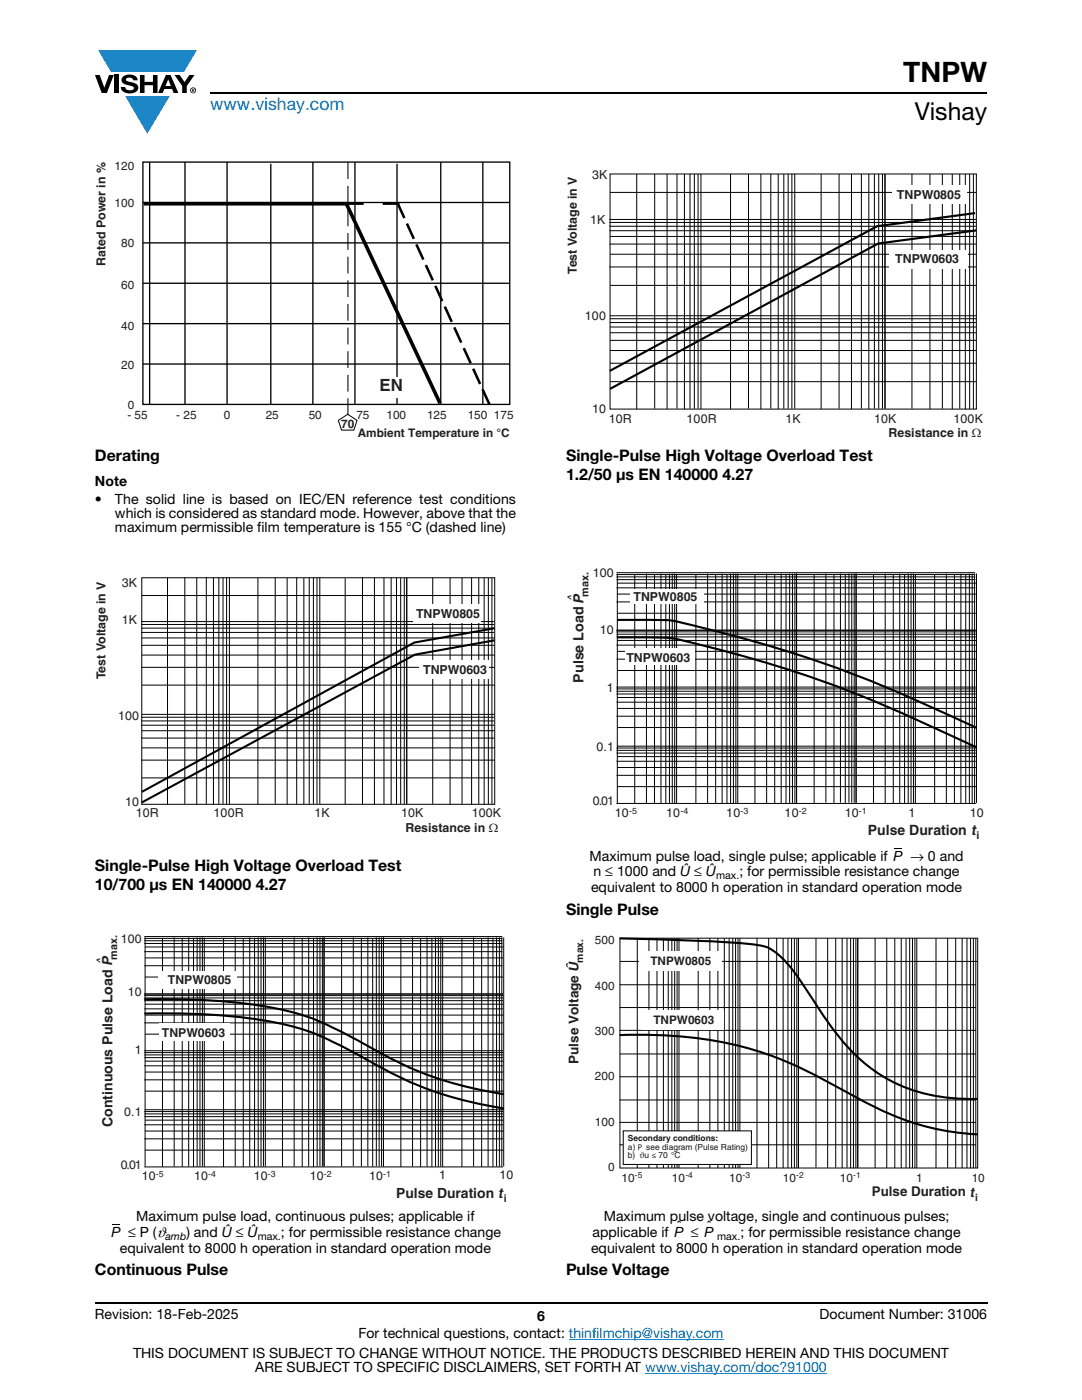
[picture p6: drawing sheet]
<svg xmlns="http://www.w3.org/2000/svg" width="216mm" height="279mm" viewBox="0 0 216 279" stroke-linecap="round" stroke-linejoin="round" font-family="sans-serif">
<g fill="#147fc3">
<path d="M19.6 10h19.7l-2.6 4.3h-1.1h-13.5z"/>
<path d="M25 19.2h8.9l-4.5 7.5z"/>
</g>
<g fill="#000">
<path d="M18.9 15h1l.9 2.5 1-2.5h.9l-1.4 3.6h-1zM22.9 15h.9v3.6h-.9zM24.6 15.3a2.1 2.1 0 0 1 2.8 .3l.1 .4h-.9a.79 .79 0 0 0-.7-.5 .79 .79 0 0 0-.8 .4l.3 .3 1 .2a1.08 1.08 0 0 1 1.2 1 1.08 1.08 0 0 1-1.1 1.2 1.73 1.73 0 0 1-2.4-1.2h.9a.96 .96 0 0 0 .8 .6 .96 .96 0 0 0 .9-.4 1.31 1.31 0 0 0-1.2-.6 1.03 1.03 0 0 1-1.1-.6 1.03 1.03 0 0 1 .2-1.1zM27.9 15h.9v1.3h1.7v-1.3h.9v3.6h-.9v-1.6h-1.7v1.6h-.9zM34.8 15h1.1l.9 1.4 1-1.4h1l-1.5 2.2v1.4h-.9v-1.4z"/>
<path d="M33.6 15.9l.5 1.3h-1.1zM33.1 15l-1.6 3.6h1l.3-.8h1.5l.3 .8h1l-1.6-3.6z"/>
<path d="M38.4 17.8h.2v.2h-.2zM38.3 17.7v.7h.1v-.3l.4 .3-.2-.3 .2-.2-.1-.2z"/>
<path d="M38.1 18a.46 .46 0 0 1 .9 0 .46 .46 0 0 1-.9 0zM37.9 18a.6 .6 0 0 0 1.2 0 .6 .6 0 0 0-1.2 0z"/>
</g>
<path d="M42 18.6h155M18.9 260h178.1" fill="none" stroke="#000" stroke-width=".36"/>
<path d="M113.5 267.3h30.9M128.7 274h36.3" fill="none" stroke="#007ec4" stroke-width=".2"/>
<path d="M28.7 40.7h40.8M69.1 40.7l18.7 39.8" fill="none" stroke="#000" stroke-width=".72" stroke-linecap="butt"/>
<path d="M67.5 83.9l1.9-1.2 1.8 1.2-.6 1.9h-2.5z" fill="none" stroke="#000" stroke-width=".2"/>
<path d="M69.4 32.4v3.3M69.4 37.1v3.3M69.4 41.8v3.3M69.4 46.5v3.4M69.4 51.2v3.4M69.4 56v3.3M69.4 60.7v3.3M69.4 65.4v3.3M69.4 70.1v3.3M69.4 74.8v3.4M69.4 79.5v3.3" fill="none" stroke="#000" stroke-width=".21"/>
<g fill="none" stroke="#000" stroke-width=".26">
<path d="M28.5 32.3h73.2v48.4h-73.2zM29.9 32.3v48.4M36.9 32.3v48.4M45.3 32.3v48.4M54 32.7v48M62.4 32.3v48.4M70.8 32.3v48.4M79.2 32.7v48M87.9 32.3v48.4M96.3 32.3v48.4M28.5 40.4h73.2M28.5 48.5h73.2"/>
<path d="M28.5 56.5h73.2M28.5 64.6h73.2M28.5 72.7h73.2"/>
</g>
<path d="M69.2 40.6h3.4M76.4 40.6h3.3M79.3 40.5l1.4 3M81.2 44.6l1.4 3.1M83.1 48.8l1.4 3M85 52.9l1.4 3M86.9 57l1.4 3.1M88.8 61.2l1.3 3M90.6 65.3l1.4 3.1M92.5 69.5l1.4 3M94.4 73.6l1.4 3M96.3 77.7l1.4 3" fill="none" stroke="#000" stroke-width=".51"/>
<path d="M76.8 75.3h4.3v4.2h-4.3z" fill="#fff"/>
<g fill="none" stroke="#000" stroke-width=".2">
<path d="M121.7 34.7h73.1v46.9h-73.1zM121.7 38.4h73.1M127.1 34.7v46.9M130.6 34.7v46.9M133.1 34.7v46.9M135.1 34.7v46.9M136.6 34.7v46.9M137.7 34.7v46.9M138.5 34.7v46.9M139.3 34.7v46.9M139.9 34.7v46.9M145.8 34.7v46.9"/>
<path d="M149.4 34.7v46.9M151.8 34.7v46.9M153.8 34.7v46.9M155.3 34.7v46.9M156.4 34.7v46.9M157.3 34.7v46.9M158 34.7v46.9M158.6 34.7v46.9M163.8 34.7v46.9M167.4 34.7v46.9M169.9 34.7v46.9M171.9 34.7v46.9"/>
<path d="M173.4 34.7v46.9M174.5 34.7v46.9M175.3 34.7v46.9M176.1 34.7v46.9M176.6 34.7v46.9M182 34.7v46.9M185.6 34.7v46.9M188 34.7v46.9M190 34.7v46.9M191.5 34.7v46.9M192.6 34.7v46.9M193.5 34.7v46.9"/>
<path d="M194.2 34.7v46.9M121.6 43.8h73.2M121.6 53.3h73.2M121.6 48.7h73.2M121.6 46h73.1M121.6 45.2h73.2M121.6 44.4h73.2M121.7 57h73.1M121.7 50.7h73.1M121.7 47.2h73.1M121.7 65.3h73.1M121.7 64.4h73.1"/>
<path d="M121.7 63.6h73.1M121.7 63h73.1M121.7 72.5h73.1M121.7 67.9h73.1M121.7 76.2h73.1M121.7 70h73.1M121.7 66.4h73.1"/>
</g>
<path d="M194.6 42.5l-19.6 2.6-53.3 28.9M194.8 46l-19.6 2.6-53.4 29" fill="none" stroke="#000" stroke-width=".43"/>
<g fill="#fff">
<path d="M177.9 37h15v3.7h-15z"/>
<path d="M177.4 49.9h15.6v3.7h-15.6z"/>
</g>
<g fill="none" stroke="#000" stroke-width=".2">
<path d="M28.3 118.8h70.4M33.4 115.3v45.2M36.9 115.2v45.2M39.3 115.3v45.2M41.2 115.2v45.2M42.6 115.3v45.2M43.7 115.2v45.2M44.5 115.2v45.2M45.2 115.2v45.2M45.8 115.3v45.2M51.5 115.4v45.1M54.9 115.3v45.1"/>
<path d="M57.3 115.4v45.1M59.2 115.3v45.1M60.6 115.4v45.1M61.7 115.3v45.1M62.5 115.3v45.1M63.3 115.3v45.1M63.8 115.3v45.1M68.9 115.4v45.1M72.3 115.3v45.1M74.7 115.3v45.2M76.6 115.3v45.1M78 115.3v45.2"/>
<path d="M79.1 115.3v45.1M80 115.3v45.1M80.7 115.3v45.1M81.2 115.3v45.1M86.3 115.3v45.1M89.8 115.3v45.2M92.2 115.3v45.1M94.1 115.3v45.2M95.5 115.3v45.1M96.6 115.3v45.2M97.4 115.3v45.2M98.2 115.3v45.2"/>
<path d="M28.2 133.2h70.4M28.2 128.8h70.4M28.2 126.2h70.4M28.2 125.4h70.4M28.2 124.6h70.4M28.2 124.1h70.4M28.3 136.7h70.4M28.3 130.7h70.4M28.3 127.3h70.4M28.2 151.7h70.4M28.2 147.3h70.4M28.2 144.7h70.4"/>
<path d="M28.2 143.9h70.4M28.2 143.1h70.4M28.3 142.6h70.4M28.3 155.2h70.4M28.3 149.3h70.4M28.3 145.8h70.4M28.3 160.4v-45.1h70.4v45.2h-70.5"/>
</g>
<path d="M98.7 125.4l-16 2.8-54.4 29.8M98.7 127.8l-15.9 2.8-54.5 29.5" fill="none" stroke="#000" stroke-width=".41"/>
<g fill="#fff">
<path d="M82.4 120.7h13.5v3.6h-13.5z"/>
<path d="M83.6 131.8h13.9v3.6h-13.9z"/>
</g>
<path d="M123.1 123.7h4.7a30.7 30.7 0 0 1 7.3 .4 255.3 255.3 0 0 1 57.7 20.2l2 .9M123.1 127.2h4.1a39.2 39.2 0 0 1 7.9 .4 245 245 0 0 1 55.7 19.7l4 1.9" fill="none" stroke="#000" stroke-width=".42"/>
<g fill="none" stroke="#000" stroke-width=".2">
<path d="M123 114.7h71.6M123 115.1h71.6M123 115.7h71.6M123 117.3h71.6M123 114.3h71.6M123.1 116.4h71.6M123.1 118.6h71.6M123.2 114.5v45.8M126.7 114.6v45.7M129 114.5v45.8M130.6 114.6v45.7M131.9 114.5v45.8"/>
<path d="M132.9 114.6v45.7M133.6 114.5v45.8M134.1 114.5v45.8M134.6 114.5v45.8M135 114.5v45.8M138.9 114.6v45.7M141.2 114.5v45.8M142.8 114.6v45.7M144.1 114.5v45.8M145.1 114.6v45.7M145.8 114.5v45.8M146.3 114.5v45.8"/>
<path d="M146.8 114.5v45.8M147.2 114.5v45.8M150.6 114.6v45.7M153 114.5v45.8M154.6 114.6v45.7M155.9 114.5v45.8M156.8 114.6v45.7M157.6 114.5v45.8M158.1 114.5v45.8M158.6 114.5v45.8M158.9 114.5v45.8M162.5 114.6v45.7"/>
<path d="M164.8 114.5v45.7M166.4 114.6v45.7M167.7 114.5v45.7M168.7 114.6v45.7M169.4 114.5v45.7M170 114.5v45.7M170.4 114.5v45.7M170.8 114.5v45.8M174.3 114.6v45.7M176.6 114.5v45.8M178.2 114.6v45.7M179.5 114.5v45.8"/>
<path d="M180.5 114.6v45.7M181.2 114.5v45.8M181.8 114.5v45.8M182.3 114.5v45.8M182.6 114.5v45.8M186.5 114.6v45.7M188.8 114.5v45.8M190.4 114.6v45.7M191.7 114.5v45.8M192.7 114.6v45.7M193.4 114.5v45.8M194 114.5v45.8"/>
<path d="M194.5 114.5v45.8M194.9 114.5v45.8M123 120.1h71.6M123 126.1h71.7M123 137.5h71.7M123 126.6h71.7M123 138h71.7M123 127.1h71.7M123 138.5h71.7M123 128.7h71.7M123 131.6h71.7M123 125.8h71.7"/>
<path d="M123 137.1h71.7M123.1 122.4h71.6M123.1 127.8h71.8M123.1 139.2h71.8M123.1 130h71.8M123.1 133.8h71.8M123 149.3h71.7M123 149.7h71.7M123 150.3h71.7M123 140.1h71.7M123 151.9h71.7M123 142.9h71.7"/>
<path d="M123 154.7h71.7M123.1 148.9h71.7M123.1 151h71.8M123.1 141.4h71.8M123.1 153.2h71.8M123.1 145.2h71.8M123.1 157h71.8M123 160.3h71.7"/>
</g>
<g fill="#fff">
<path d="M125.7 117.6h14.8v2.9h-14.8z"/>
<path d="M124.7 129.4h13.8v3.3h-13.8z"/>
</g>
<path d="M178.5 169.3l.1 .1zM178.6 169.3h1.3v.1h-1.3z" fill="#000"/>
<path d="M28.8 199.4a120.1 120.1 0 0 1 27.6 2.1 58.1 58.1 0 0 1 17 7.2 71.5 71.5 0 0 0 27.1 9.7M28.8 202.3a120.1 120.1 0 0 1 27.6 2.1 58.1 58.1 0 0 1 17 7.2 71.5 71.5 0 0 0 27.1 9.6" fill="none" stroke="#000" stroke-width=".42"/>
<g fill="none" stroke="#000" stroke-width=".2">
<path d="M28.8 187.3h71.4M28.8 187.7h71.4M28.8 188.3h71.4M28.8 189.9h71.4M28.8 192.7h71.4M28.8 198.7h71.6M28.8 199.2h71.6M28.8 199.7h71.6M28.8 198.4h71.6M28.8 186.9h71.4M28.9 189h71.5M28.9 191.2h71.5"/>
<path d="M28.9 195h71.5M29 187.1v45.7M32.4 187.2v45.7M34.8 187.1v45.7M36.4 187.2v45.7M37.7 187.1v45.7M38.6 187.2v45.7M39.3 187.1v45.7M39.9 187.1v45.7M40.4 187.1v45.7M40.8 187.2v45.7M44.6 187.2v45.7"/>
<path d="M46.9 187.1v45.7M48.5 187.2v45.7M49.8 187.1v45.7M50.8 187.2v45.7M51.5 187.1v45.7M52.1 187.1v45.7M52.6 187.1v45.7M52.9 187.1v45.7M56.4 187.2v45.7M58.7 187.1v45.7M60.3 187.2v45.7M61.6 187.1v45.7"/>
<path d="M62.6 187.2v45.7M63.3 187.1v45.7M63.8 187.1v45.7M64.3 187.1v45.7M64.7 187.1v45.7M68.2 187.2v45.6M70.5 187.1v45.6M72.1 187.2v45.6M73.4 187.1v45.6M74.4 187.2v45.6M75.1 187.1v45.6M75.7 187.1v45.6"/>
<path d="M76.1 187.1v45.6M76.5 187.1v45.7M80 187.2v45.7M82.3 187.1v45.7M83.9 187.2v45.7M85.2 187.1v45.7M86.2 187.2v45.7M86.9 187.1v45.7M87.5 187.1v45.7M87.9 187.1v45.7M88.3 187.2v45.7M92.2 187.2v45.7"/>
<path d="M94.5 187.1v45.7M96.1 187.2v45.7M97.4 187.1v45.7M98.4 187.2v45.7M99.1 187.1v45.7M99.6 187.1v45.7M100.1 187.1v45.7M100.5 187.1v45.7M28.8 210.1h71.6M28.8 210.5h71.6M28.8 211.1h71.6M28.8 201.3h71.6"/>
<path d="M28.8 212.7h71.6M28.8 204.1h71.6M28.8 215.5h71.6M28.8 209.7h71.6M28.9 200.4h71.6M28.9 211.8h71.6M28.9 202.6h71.6M28.9 214h71.6M28.9 206.4h71.6M28.9 217.8h71.6M28.8 221.8h71.6M28.8 222.3h71.6"/>
<path d="M28.8 222.8h71.6M28.8 224.5h71.6M28.8 227.3h71.6M28.8 232.9h71.6M28.9 221.5h71.6M28.9 223.5h71.6M28.9 225.7h71.6M28.9 229.5h71.6"/>
</g>
<g fill="#fff">
<path d="M31.6 193.8h15.7v3.5h-15.7z"/>
<path d="M31.8 204.2h14.1v3.5h-14.1z"/>
</g>
<path d="M22.5 244.4v.1zM22.5 244.4h1.4v.1h-1.4z" fill="#000"/>
<g fill="none" stroke="#000" stroke-width=".2">
<path d="M123.6 187.2h71.5M123.7 196.5h71.1M123.7 187.2v45.9M123.7 191.9h71.4M127.2 187.2v45.9M129.5 187.2v45.9M131.1 187.2v45.9M132.4 187.2v45.9M133.3 187.3v45.8M134.1 187.2v45.9M134.6 187.2v45.9M135.1 187.2v45.9"/>
<path d="M135.5 187.3v45.8M139.3 187.2v45.9M141.6 187.2v45.9M143.2 187.2v45.9M144.5 187.2v45.9M145.5 187.2v45.9M146.2 187.2v45.9M146.8 187.2v45.9M147.3 187.2v45.9M147.6 187.2v45.9M151 187.2v45.9M153.4 187.2v45.9"/>
<path d="M155 187.2v45.9M156.3 187.2v45.9M157.2 187.2v45.9M157.9 187.3v45.8M158.5 187.3v45.8M159 187.3v45.8M159.3 187.3v45.8M162.8 187.2v45.8M165.2 187.2v45.9M166.8 187.3v45.7M168 187.2v45.9M169 187.3v45.7"/>
<path d="M169.7 187.2v45.9M170.3 187.2v45.9M170.8 187.2v45.9M171.2 187.2v45.9M174.6 187.2v45.9M176.9 187.2v45.9M178.5 187.3v45.8M179.8 187.3v45.8M180.8 187.3v45.8M181.5 187.2v45.9M182.1 187.2v45.9M182.6 187.2v45.9"/>
<path d="M182.9 187.3v45.8M186.8 187.3v45.8M189.1 187.2v45.9M190.7 187.2v45.9M192 187.2v45.9M192.9 187.2v45.9M193.7 187.2v45.9M194.2 187.2v45.9M194.7 187.2v45.9M195.1 187.2v45.9M123.6 219.5h71.2M123.7 214.9h71.1"/>
<path d="M123.7 210.3h71.1M123.7 205.6h71.1M123.7 201.1h71.1M123.6 224h71.2M123.6 228.5h71.2M123.6 233.1h71.6"/>
</g>
<path d="M123.6 187.3l15.5 .4a79.3 79.3 0 0 1 13.5 1.2 12 12 0 0 1 5.4 4.5l1.1 1.4a152.6 152.6 0 0 0 9.5 13.5 30.8 30.8 0 0 0 23 11h3.5M123.6 206.6a78.4 78.4 0 0 1 30.6 4.2 117.7 117.7 0 0 1 16.8 8.3 53.7 53.7 0 0 0 24.1 7.3" fill="none" stroke="#000" stroke-width=".42"/>
<path d="M124.4 225.7h25.5v6.7h-25.5z" fill="#fff"/>
<path d="M124.4 225.7h25.5v6.7h-25.5z" fill="none" stroke="#000" stroke-width=".2"/>
<g fill="#fff">
<path d="M127.5 190h16.5v3.8h-16.5z"/>
<path d="M128 201.7h16.5v3.8h-16.5z"/>
</g>
<text font-size="5.6" x="180.2" y="16.4">TNPW</text>
<text font-size="4.9" x="182.5" y="24">Vishay</text>
<text font-size="3.5" fill="#007ec4" x="42" y="21.9">www.vishay.com</text>
<text font-size="3.4" fill="#231f20" x="75.7" y="78">EN</text>
<g font-size="3.2">
<text x="18.9" y="91.9">Derating</text>
<text x="112.9" y="91.9">Single-Pulse High Voltage Overload Test</text>
<text x="112.9" y="95.8">1.2/50 μs EN 140000 4.27</text>
<text x="18.9" y="173.8">Single-Pulse High Voltage Overload Test</text>
<text x="18.9" y="177.6">10/700 μs EN 140000 4.27</text>
<text x="112.9" y="182.6">Single Pulse</text>
<text x="18.9" y="254.5">Continuous Pulse</text>
<text x="112.9" y="254.5">Pulse Voltage</text>
</g>
<g font-size="2.8">
<text x="18.9" y="97">Note</text>
<text x="18.9" y="100.5">•</text>
<text x="22.9" y="100.5">The solid line is based on IEC/EN reference test conditions</text>
<text x="22.9" y="103.3">which is considered as standard mode. However, above that the</text>
<text x="22.9" y="106.2">maximum permissible film temperature is 155 °C (dashed line)</text>
<text x="117.6" y="171.7">Maximum pulse load, single pulse; applicable if P → 0 and</text>
<text x="117.9" y="178.1">equivalent to 8000 h operation in standard operation mode</text>
<text x="118.4" y="174.9">n ≤ 1000 and Û ≤ Û</text>
<text x="147.5" y="174.9">; for permissible resistance change</text>
<text x="27.2" y="243.7">Maximum pulse load, continuous pulses; applicable if</text>
<text x="120.5" y="243.7">Maximum pulse voltage, single and continuous pulses;</text>
<text x="135" y="245.8">ˆ</text>
<text x="141" y="245.8">ˆ</text>
<text x="22.3" y="246.9">P ≤ P (ϑ</text>
<text x="23.9" y="250">equivalent to 8000 h operation in standard operation mode</text>
<text x="37.2" y="246.9">) and Û ≤ Û</text>
<text x="56" y="246.9">; for permissible resistance change</text>
<text x="117.9" y="250">equivalent to 8000 h operation in standard operation mode</text>
<text x="118.2" y="246.9">applicable if P ≤ P</text>
<text x="147.7" y="246.9">; for permissible resistance change</text>
<text x="18.9" y="263.3">Revision: 18-Feb-2025</text>
<text x="107.2" y="263.6">6</text>
<text x="163.6" y="263.3">Document Number: 31006</text>
<text x="71.5" y="267.1">For technical questions, contact: thinfilmchip@vishay.com</text>
<text x="26.5" y="271">THIS DOCUMENT IS SUBJECT TO CHANGE WITHOUT NOTICE. THE PRODUCTS DESCRIBED HEREIN AND THIS DOCUMENT</text>
<text x="50.9" y="273.8">ARE SUBJECT TO SPECIFIC DISCLAIMERS, SET FORTH AT www.vishay.com/doc?91000</text>
</g>
<g font-size="2.8" fill="#1f231f">
<text x="116.5" y="136.2" transform="rotate(-90 116.5 136.2)">Pulse Load P</text>
<text x="22.4" y="225" transform="rotate(-90 22.4 225)">Continuous Pulse Load P</text>
</g>
<g font-size="2.8" fill="#231f20">
<text x="173.2" y="166.6">Pulse Duration t</text>
<text x="79.1" y="239">Pulse Duration t</text>
</g>
<text font-size="2.7" fill="#1f231f" x="115.5" y="212.3" transform="rotate(-90 115.5 212.3)">Pulse Voltage Û</text>
<text font-size="2.7" fill="#231f20" x="174" y="238.8">Pulse Duration t</text>
<g font-size="2.5" fill="#231f20">
<text x="118.1" y="35.7">3K</text>
<text x="179" y="39.6">TNPW0805</text>
<text x="117.8" y="44.7">1K</text>
<text x="21.1" y="53.1" transform="rotate(-90 21.1 53.1)">Rated Power in %</text>
<text x="178.6" y="52.4">TNPW0603</text>
<text x="115.1" y="54.7" transform="rotate(-90 115.1 54.7)">Test Voltage in V</text>
<text x="116.7" y="63.8">100</text>
<text x="118.1" y="82.4">10</text>
<text x="121.5" y="84.4">10R</text>
<text x="137" y="84.4">100R</text>
<text x="156.8" y="84.4">1K</text>
<text x="174.4" y="84.4">10K</text>
<text x="177.3" y="87.1">Resistance in Ω</text>
<text x="190.3" y="84.4">100K</text>
<text x="24.3" y="117.1">3K</text>
<text x="118.3" y="115.2">100</text>
<text x="126.4" y="119.9">TNPW0805</text>
<text x="24.3" y="124.6">1K</text>
<text x="83" y="123.4">TNPW0805</text>
<text x="119.7" y="126.5">10</text>
<text x="21.1" y="135.5" transform="rotate(-90 21.1 135.5)">Test Voltage in V</text>
<text x="84.4" y="134.4">TNPW0603</text>
<text x="125" y="132.1">TNPW0603</text>
<text x="23.6" y="143.6">100</text>
<text x="121.1" y="138.2">1</text>
<text x="119" y="150">0.1</text>
<text x="25" y="160.9">10</text>
<text x="118.3" y="160.6">0.01</text>
<text x="27.1" y="163.1">10R</text>
<text x="42.6" y="163.1">100R</text>
<text x="62.7" y="163.1">1K</text>
<text x="80" y="163.1">10K</text>
<text x="80.9" y="166.1">Resistance in Ω</text>
<text x="94.1" y="163.1">100K</text>
<text x="122.7" y="163.1">10</text>
<text x="132.9" y="163.1">10</text>
<text x="144.9" y="163.1">10</text>
<text x="156.6" y="163.1">10</text>
<text x="168.6" y="163.1">10</text>
<text x="181.3" y="163.1">1</text>
<text x="193.5" y="163.1">10</text>
</g>
<g font-size="2.4" fill="#231f20">
<text x="22.9" y="33.9">120</text>
<text x="22.9" y="41.3">100</text>
<text x="24.2" y="49.4">80</text>
<text x="24.2" y="57.7">60</text>
<text x="24.2" y="65.8">40</text>
<text x="24.2" y="73.7">20</text>
<text x="25.4" y="83.7">- 55</text>
<text x="25.5" y="81.5">0</text>
<text x="35.2" y="83.7">- 25</text>
<text x="44.6" y="83.7">0</text>
<text x="53" y="83.7">25</text>
<text x="61.6" y="83.7">50</text>
<text x="71.1" y="83.7">75</text>
<text x="77.1" y="83.7">100</text>
<text x="85.2" y="83.7">125</text>
<text x="93.3" y="83.7">150 175</text>
<text x="68.1" y="85.4">70</text>
<text x="71.4" y="87.2">Ambient Temperature in °C</text>
<text x="24.1" y="188.2">100</text>
<text x="33.5" y="196.4">TNPW0805</text>
<text x="25.5" y="198.8">10</text>
<text x="32.3" y="206.9">TNPW0603</text>
<text x="26.9" y="210.4">1</text>
<text x="24.8" y="222.8">0.1</text>
<text x="24.1" y="233.3">0.01</text>
<text x="28.3" y="235.5">10</text>
<text x="38.8" y="235.5">10</text>
<text x="50.6" y="235.5">10</text>
<text x="61.8" y="235.5">10</text>
<text x="73.7" y="235.5">10</text>
<text x="87.7" y="235.3">1</text>
<text x="99.7" y="235.3">10</text>
</g>
<g font-size="2.3" fill="#231f20">
<text x="118.7" y="188.4">500</text>
<text x="118.7" y="197.6">400</text>
<text x="129.8" y="192.6">TNPW0805</text>
<text x="118.7" y="206.5">300</text>
<text x="130.4" y="204.3">TNPW0603</text>
<text x="118.7" y="215.6">200</text>
<text x="118.7" y="224.7">100</text>
<text x="121.3" y="233.8">0</text>
<text x="124" y="235.8">10</text>
<text x="134.1" y="235.8">10</text>
<text x="145.5" y="235.8">10</text>
<text x="156.2" y="235.8">10</text>
<text x="167.6" y="235.8">10</text>
<text x="182.8" y="235.8">1</text>
<text x="193.9" y="235.8">10</text>
</g>
<g font-size="2.1" fill="#1f231f">
<text x="117.4" y="119.1" transform="rotate(-90 117.4 119.1)">max.</text>
<text x="23.4" y="191.5" transform="rotate(-90 23.4 191.5)">max.</text>
</g>
<g font-size="2.1" fill="#231f20">
<text x="194.8" y="167.5">i</text>
<text x="100.5" y="239.9">i</text>
</g>
<g font-size="2.1">
<text x="142.9" y="175.4">max.</text>
<text x="33" y="247.4">amb</text>
<text x="51.4" y="247.4">max.</text>
<text x="143.1" y="247.4">max.</text>
</g>
<g font-size="2" fill="#1f231f">
<text x="114.6" y="119.9" transform="rotate(-90 114.6 119.9)">^</text>
<text x="20.6" y="192.3" transform="rotate(-90 20.6 192.3)">^</text>
<text x="116.4" y="192.1" transform="rotate(-90 116.4 192.1)">max.</text>
</g>
<text font-size="2" fill="#231f20" x="194.6" y="239.6">i</text>
<g font-size="1.8" fill="#231f20">
<text x="125.5" y="162.4">-5</text>
<text x="135.8" y="162.4">-4</text>
<text x="147.8" y="162.4">-3</text>
<text x="159.4" y="162.4">-2</text>
<text x="171.4" y="162.4">-1</text>
</g>
<g font-size="1.7" fill="#131814">
<text x="125.3" y="227.8">Secondary conditions:</text>
<text x="125.3" y="229.5">a)</text>
<text x="125.3" y="231.1">b)</text>
<text x="127.3" y="229.5">P see diagram (Pulse Rating)</text>
<text x="127.6" y="231.1">ϑu</text>
<text x="130" y="231.1">≤</text>
<text x="131.4" y="231.1">70</text>
<text x="133.9" y="231.1">°C</text>
</g>
<g font-size="1.7" fill="#231f20">
<text x="31.1" y="234.8">-5</text>
<text x="41.6" y="234.8">-4</text>
<text x="53.4" y="234.8">-3</text>
<text x="64.6" y="234.8">-2</text>
<text x="76.5" y="234.8">-1</text>
<text x="126.7" y="235.2">-5</text>
<text x="136.8" y="235.2">-4</text>
<text x="148.2" y="235.2">-3</text>
<text x="158.9" y="235.2">-2</text>
<text x="170.3" y="235.2">-1</text>
</g>
</svg>
